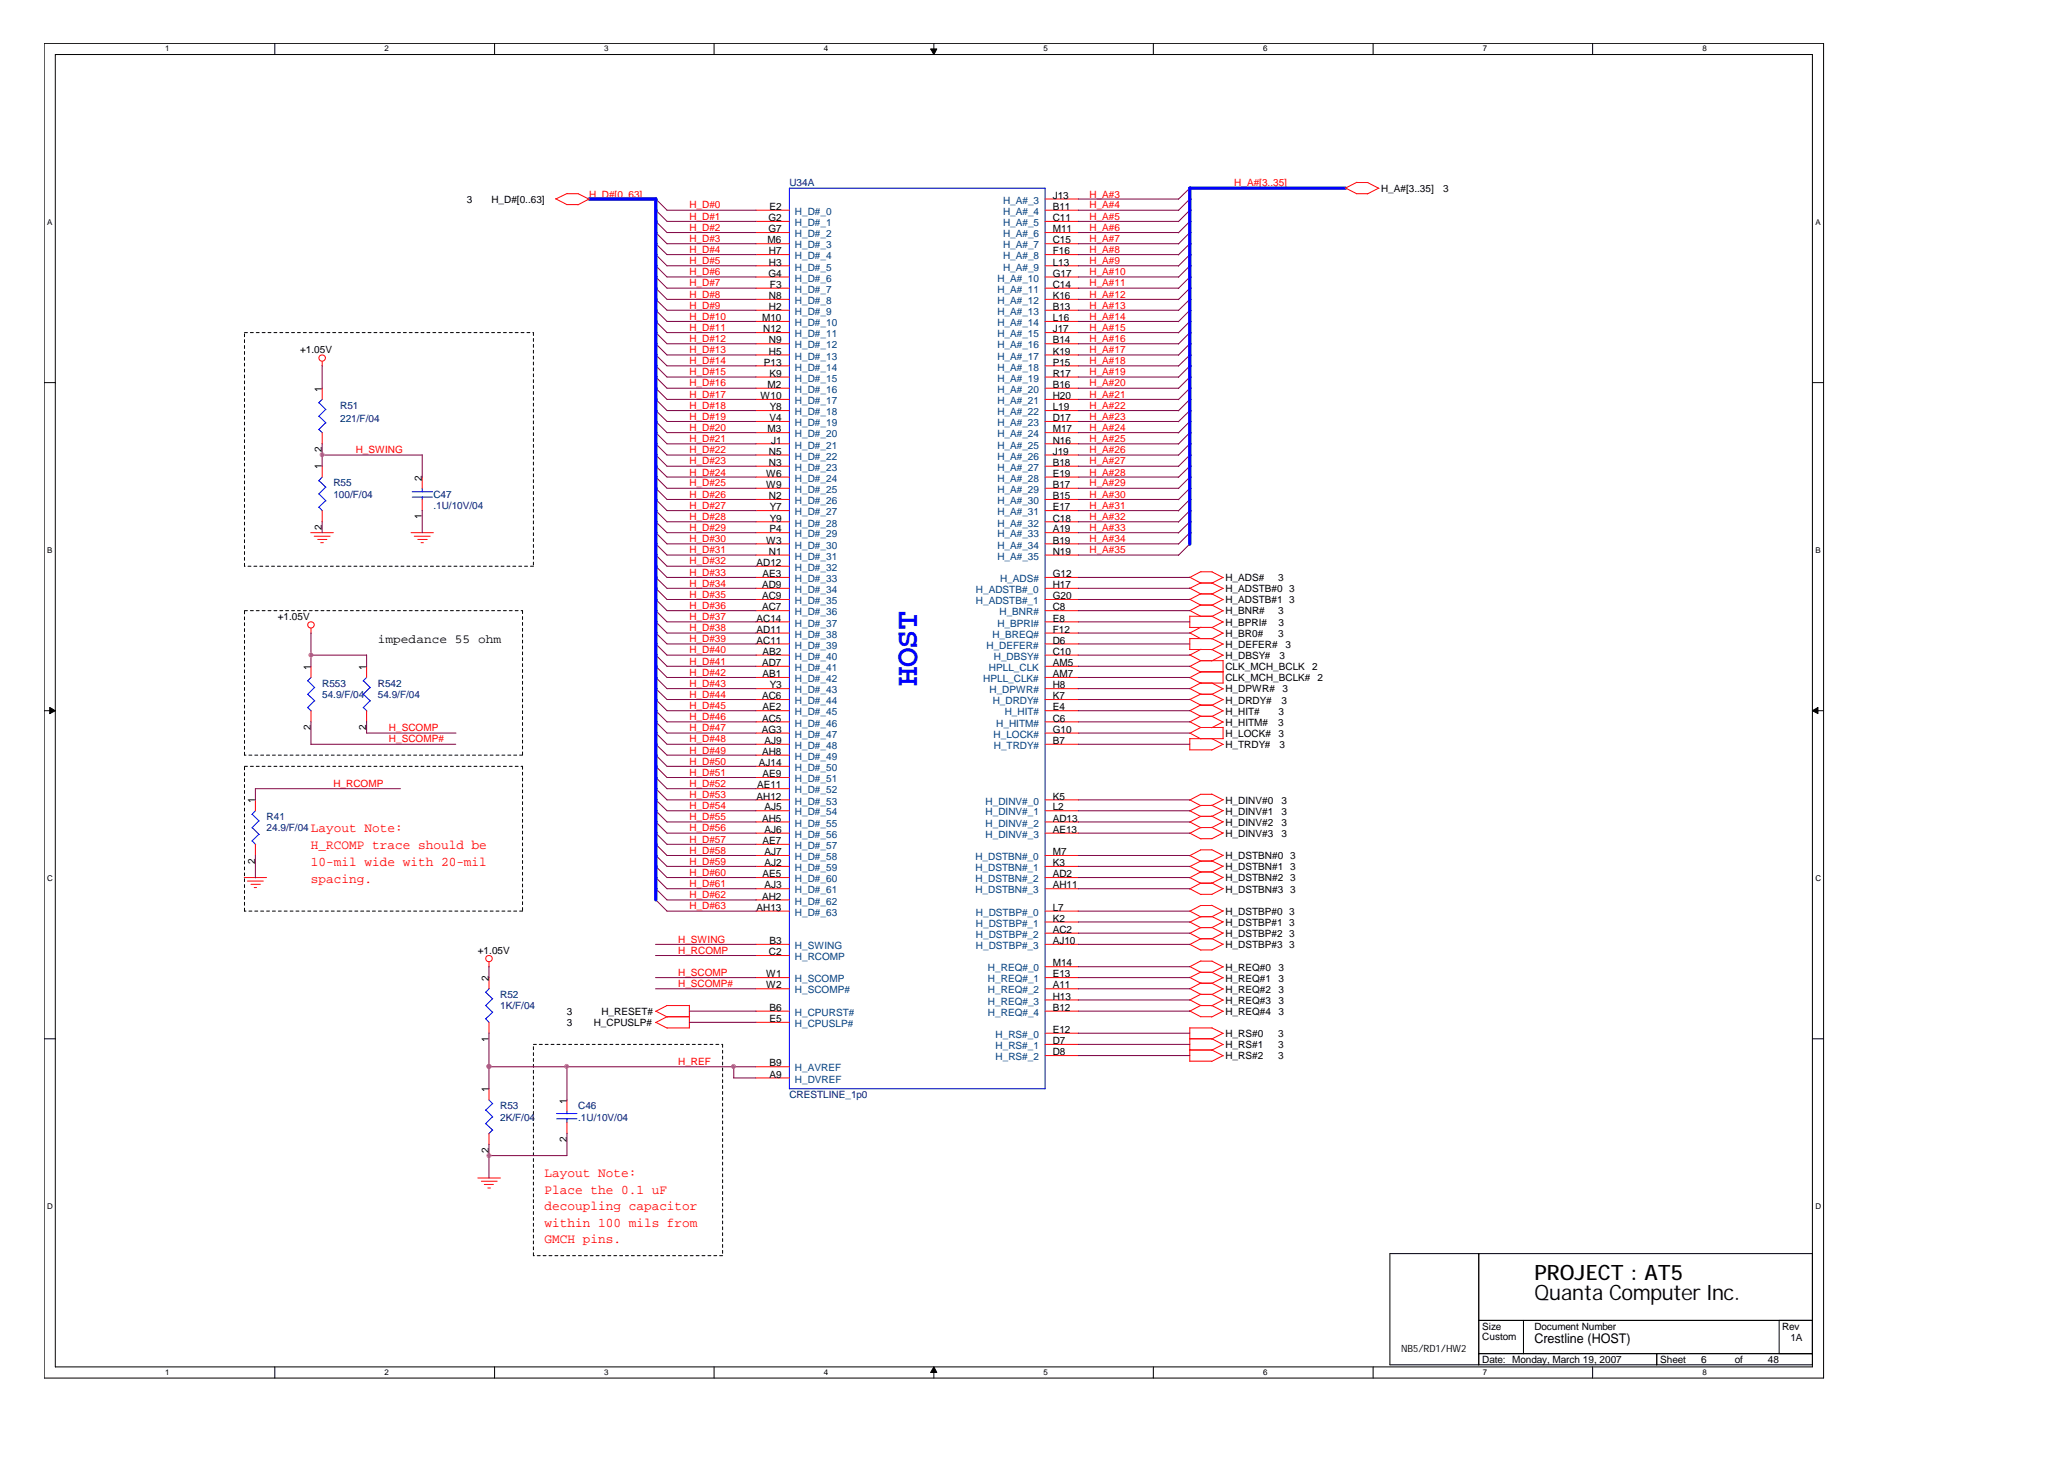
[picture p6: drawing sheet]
<svg xmlns="http://www.w3.org/2000/svg" width="297mm" height="210mm" viewBox="0 0 297 210" stroke-linecap="round" stroke-linejoin="round" font-family="sans-serif">
<g fill="none" stroke="#000" stroke-width=".14">
<path d="M6.3 6.2h256.1v192.1h-256.1zM8 7.8h252.8v188.9h-252.8zM39.5 6.2v1.6M71.2 6.2v1.6M102.7 6.2v1.6M134.4 6.2v1.6M165.9 6.2v1.6M197.6 6.2v1.6M229.2 6.2v1.6M6.3 55h1.7M260.8 55h1.6M6.3 102.2h1.7"/>
<path d="M260.8 102.2h1.6M6.3 149.5h1.7M260.8 149.5h1.6M39.5 196.7v1.6M71.2 196.7v1.6M102.7 196.7v1.6M134.4 196.7v1.6M165.9 196.7v1.6M197.6 196.7v1.6M212.8 190h48M212.8 180.4v16M212.8 194.7h48"/>
<path d="M219.2 190v4.7M229.2 196.7v1.6M238.4 194.7v1.7M256 190v4.7M260.8 180.4h-60.8v16h60.8"/>
</g>
<g fill="#000" stroke="#000" stroke-width=".14">
<path d="M133.9 7h.9l-.4 .8z" fill-rule="evenodd"/>
<path d="M7.2 101.8l.8 .4-.8 .5z" fill-rule="evenodd"/>
<path d="M260.8 102.2l.8-.4v.9z" fill-rule="evenodd"/>
<path d="M134.4 196.7l.4 .8h-.9z" fill-rule="evenodd"/>
</g>
<g fill="none" stroke="#000" stroke-width=".14" stroke-dasharray=".4">
<path d="M35.2 47.9h41.6M76.8 47.9v33.6M35.2 87.9h40M35.2 81.5v-33.6M75.2 87.9v20.7M76.8 81.5h-41.6M35.2 108.6v-20.7M35.2 110.3h40M75.2 108.6h-40M75.2 110.3v20.8M35.2 131.1v-20.8M75.2 131.1h-40"/>
<path d="M76.8 150.3h27.2M104 150.3v30.4M76.8 180.7v-30.4M104 180.7h-27.2"/>
</g>
<g fill="none" stroke="#f00" stroke-width=".14">
<path d="M79.9 28.6l1.7 .8M81.5 29.4h1.7M81.6 27.9h1.6M81.6 27.8l-1.6 .8M83.2 27.9l1.6 .8M84.8 28.6l-1.7 .9M108.8 39.8h4.8M108.8 30.2h4.8M108.8 31.8h4.8M108.8 33.5h4.8M108.8 35.1h4.8M108.8 36.6h4.8"/>
<path d="M108.8 38.2h4.8M150.4 39.8h4.8M150.4 28.6h4.8M150.4 30.2h4.8M150.4 31.8h4.8M150.4 33.5h4.8M150.4 35.1h4.8M150.4 36.6h4.8M150.4 38.2h4.8M193.5 27l1.7 .9M195.2 27.9h1.6M195.2 26.3h1.6"/>
<path d="M195.2 26.2l-1.6 .9M196.8 26.3l1.6 .8M198.4 27.1l-1.7 .8M46.4 52v.7M46.4 55.9v1.6M108.8 41.5h4.8M108.8 43.1h4.8M108.8 44.6h4.8M108.8 46.2h4.8M108.8 47.9h4.8M108.8 49.5h4.8M108.8 51.1h4.8"/>
<path d="M108.8 52.6h4.8M108.8 54.2h4.8M108.8 55.9h4.8M108.8 57.5h4.8M108.8 59.1h4.8M150.4 41.5h4.8M150.4 43.1h4.8M150.4 44.6h4.8M150.4 46.2h4.8M150.4 47.9h4.8M150.4 49.5h4.8M150.4 51.1h4.8"/>
<path d="M150.4 52.6h4.8M150.4 54.2h4.8M150.4 55.9h4.8M150.4 57.5h4.8M150.4 59.1h4.8M44.7 76.6h3.3M45.2 77.1h2.3M45.7 77.6h1.3M46.1 78.1h.4M46.4 62.2v1.7M46.4 67.1v1.5M46.4 73.5v1.6"/>
<path d="M59.1 76.6h3.3M59.6 77.1h2.3M60.1 77.6h1.4M60.6 78.1h.3M60.7 68.6v1.6M60.7 71.9v1.6M108.8 76.6h4.8M108.8 60.6h4.8M108.8 62.2h4.8M108.8 63.9h4.8M108.8 65.5h4.8M108.8 67.1h4.8"/>
<path d="M108.8 68.6h4.8M108.8 70.2h4.8M108.8 71.9h4.8M108.8 73.5h4.8M108.8 78.2h4.8M108.8 75.1h4.8M108.8 79.9h4.8M150.4 76.6h4.8M150.4 60.6h4.8M150.4 62.2h4.8M150.4 63.9h4.8M150.4 65.5h4.8"/>
<path d="M150.4 67.1h4.8M150.4 68.6h4.8M150.4 70.2h4.8M150.4 71.9h4.8M150.4 73.5h4.8M150.4 78.2h4.8M150.4 75.1h4.8M150.4 79.9h4.8M44.7 90.4v.7M44.7 95.9v1.6M52.7 95.9v1.6M108.8 83.1h4.8"/>
<path d="M108.8 84.6h4.8M108.8 86.2h4.8M108.8 87.9h4.8M108.8 89.5h4.8M108.8 91.1h4.8M108.8 97.5h4.8M108.8 95.9h4.8M108.8 94.2h4.8M108.8 81.5h4.8M108.8 92.6h4.8M108.8 99.1h4.8M150.4 83.1h4.8"/>
<path d="M150.4 84.6h4.8M150.4 86.2h4.8M150.4 87.9h4.8M150.4 89.5h4.8M150.4 91.1h4.8M150.4 97.5h4.8M150.4 95.9h4.8M150.4 94.2h4.8M150.4 92.6h4.8M150.4 99.1h4.8M171.2 83l1.6 .9M171.2 93.4h3.2"/>
<path d="M171.2 94.2l1.6 .9-1.6 .8M171.2 87.8l1.6 .9M171.2 90.3h3.2M171.2 91l1.6 .9M171.2 84.6l1.6 .8M171.2 86.2l1.6 .9M171.2 99l1.6 .9M171.2 91.9h3.2M171.2 88.6v1.7M171.2 91.8v1.6M171.2 88.7h3.2M171.2 95.9l1.6 .8"/>
<path d="M171.2 97.5l1.6 .8M172.7 83.9h1.7M172.7 99.9h1.7M172.7 95.1h3.3M172.7 87.1h1.7M172.7 85.4h1.7M172.7 96.7h3.3M172.8 82.3h1.6M172.8 98.3h3.2M172.8 96.7l-1.6 .8M172.8 82.2l-1.6 .9M172.8 99.8l-1.6 .8"/>
<path d="M172.8 93.4l-1.6 .8M172.8 87l-1.6 .9M172.8 90.2l-1.6 .9M172.8 83.8l-1.6 .8M172.8 85.4l-1.6 .8M172.8 98.2l-1.6 .9M174.4 82.3l1.6 .8M174.4 99.9l1.6 .8M174.4 93.4l1.6 .9M174.4 91.9l1.6 .8M174.4 87.1l1.6 .8M174.4 88.7l1.6 .8"/>
<path d="M174.4 90.3l1.6 .8M174.4 83.9l1.6 .8M174.4 85.4l1.6 .9M174.4 98.3l1.6 .8M176 83.1l-1.7 .8M176 94.2l-1.7 .9M176 92.6l-1.7 .9M176 87.9l-1.7 .8M176 89.5l-1.7 .8M176 91.1l-1.7 .8M176 84.6l-1.7 .9M176 86.2l-1.7 .9"/>
<path d="M176 95v3.3M176 99.1l-1.7 .8M36.7 115.1v1.5M44.7 102.2v1.7M52.7 102.2v1.7M108.8 110.3h4.8M108.8 100.6h4.8M108.8 102.2h4.8M108.8 103.9h4.8M108.8 105.5h4.8M108.8 107.1h4.8M108.8 108.6h4.8"/>
<path d="M108.8 111.9h4.8M108.8 113.5h4.8M108.8 115.1h4.8M108.8 116.6h4.8M108.8 118.3h4.8M108.8 119.9h4.8M150.4 100.6h4.8M150.4 102.2h4.8M150.4 103.9h4.8M150.4 105.5h4.8M150.4 107.1h4.8M150.4 115.1h4.8"/>
<path d="M150.4 116.6h4.8M150.4 118.3h4.8M150.4 119.9h4.8M171.2 100.6l1.6 .8M171.2 103.8l1.6 .9-1.6 .8M171.2 102.2l1.6 .9M171.2 107.9h3.2M171.2 106.2v1.7M171.2 105.5l1.6 .8M171.2 106.3h4.8M171.2 118.3l1.6 .8M171.2 116.6l1.6 .9"/>
<path d="M171.2 119.9l1.6 .8M171.2 115.1l1.6 .8M172.7 101.4h1.7M172.7 103.1h1.7M172.7 104.7h3.3M172.7 119.1h1.7M172.7 117.4h1.7M172.7 115.9h1.7M172.7 114.3h1.7M172.8 117.4l-1.6 .9M172.8 115.9l-1.6 .8M172.8 119.1l-1.6 .8"/>
<path d="M172.8 114.3l-1.6 .8M172.8 103l-1.6 .9M172.8 101.4l-1.6 .8M174.3 117.4l1.7 .9M174.3 115.8l1.7 .8M174.3 119l1.7 .9M174.3 114.2l1.7 .9M174.4 103.1l1.6 .8M174.4 101.4l1.6 .9M174.4 106.3l1.6 .8M176 100.6l-1.7 .9M176 104.6v1.7"/>
<path d="M176 103.9l-1.7 .8M176 102.2l-1.7 .9M176 107.1l-1.7 .8M176 118.2l-1.6 .9M176 116.6l-1.6 .8M176 119.8l-1.6 .9M176 115l-1.6 .9M35.1 126.3h3.3M35.6 126.8h2.3M36.1 127.2h1.4M36.6 127.7h.3M36.7 121.5v1.6"/>
<path d="M70.4 138.4v.7M108.8 126.3h4.8M108.8 121.5h4.8M108.8 123.1h4.8M108.8 124.6h4.8M108.8 127.9h4.8M108.8 129.5h4.8M108.8 131.1h4.8M108.8 135.9h4.8M108.8 137.5h4.8M150.4 126.3h4.8M150.4 123.1h4.8"/>
<path d="M150.4 124.6h4.8M150.4 127.9h4.8M150.4 131.1h4.8M150.4 132.6h4.8M150.4 134.3h4.8M150.4 135.9h4.8M150.4 139.1h4.8M171.2 139l1.6 .9M171.2 127.9l1.6 .8M171.2 126.3l1.6 .8M171.2 124.6l1.6 .9M171.2 123.1l1.6 .8"/>
<path d="M171.2 135.9l1.6 .8M171.2 134.3l1.6 .8M171.2 132.6l1.6 .9M171.2 131.1l1.6 .8M172.7 127.1h1.7M172.7 125.4h1.7M172.7 123.9h1.7M172.7 122.3h1.7M172.7 135.1h1.7M172.7 133.4h1.7M172.7 131.9h1.7M172.7 130.3h1.7"/>
<path d="M172.7 139.9h1.7M172.8 120.7h1.6M172.8 128.7h1.6M172.8 127.1l-1.6 .8M172.8 125.4l-1.6 .9M172.8 123.9l-1.6 .8M172.8 122.3l-1.6 .8M172.8 136.7h1.6M172.8 135.1l-1.6 .8M172.8 133.4l-1.6 .9M172.8 131.9l-1.6 .8M172.8 130.3l-1.6 .8"/>
<path d="M172.8 138.3h1.6M172.8 138.2l-1.6 .9M172.8 139.8l-1.6 .8M174.3 127l1.7 .9M174.3 125.4l1.7 .9M174.3 123.8l1.7 .8M174.3 122.2l1.7 .9M174.3 135l1.7 .9M174.3 133.4l1.7 .9M174.3 131.8l1.7 .8M174.3 130.2l1.7 .9M174.4 138.3l1.6 .8"/>
<path d="M174.4 139.9l1.6 .8M176 139.1l-1.7 .8M176 127.8l-1.6 .9M176 126.2l-1.6 .9M176 124.6l-1.6 .8M176 123l-1.6 .9M176 135.8l-1.6 .9M176 134.2l-1.6 .9M176 132.6l-1.6 .8M176 131l-1.6 .9M70.4 140.6v1.7M70.4 147.1v1.5"/>
<path d="M70.4 156.6v1.7M81.6 158.3v1.6M94.4 145.5l1.6 .8M94.4 147.1l1.6 .8M95.9 144.7h3.3M95.9 146.3h3.3M96 144.7l-1.7 .8M96 146.3l-1.7 .8M96 147.9h3.2M99.2 144.6v3.3M108.8 145.5h4.8M108.8 142.3h4.8"/>
<path d="M108.8 140.6h4.8M108.8 153.5h4.8M108.8 155.1h4.8M108.8 147.1h4.8M150.4 145.5h4.8M150.4 142.3h4.8M150.4 143.9h4.8M150.4 140.6h4.8M150.4 148.6h4.8M150.4 150.3h4.8M150.4 151.9h4.8M171.2 145.4l1.6 .9"/>
<path d="M171.2 143.8l1.6 .9M171.2 142.2l1.6 .9M171.2 140.6l1.6 .8M171.2 149.5h3.2M171.2 151.1h3.2M171.2 152.7h3.2M171.2 147.8v4.9M171.2 147.9h3.2M172.7 144.7h1.7M172.7 146.3h1.7M172.7 143.1h1.7M172.7 141.4h1.7"/>
<path d="M172.8 144.6l-1.6 .9M172.8 143l-1.6 .9M172.8 141.4l-1.6 .9M174.4 144.7l1.6 .8M174.4 143.1l1.6 .8M174.4 141.4l1.6 .9M174.4 147.9l1.6 .8M174.4 149.5l1.6 .8M174.4 151.1l1.6 .8M176 145.5l-1.7 .8M176 143.9l-1.7 .8M176 142.3l-1.7 .8"/>
<path d="M176 140.6l-1.7 .9M176 148.6l-1.7 .9M176 150.3l-1.7 .8M176 151.9l-1.7 .8M68.7 169.5h3.3M69.3 169.9h2.2M69.7 170.4h1.3M70.2 170.9h.4M70.4 163.1v1.5M81.6 161.5v1.6"/>
<circle cx="46.4" cy="51.5" r=".46"/>
<circle cx="44.7" cy="89.9" r=".46"/>
<circle cx="70.4" cy="137.9" r=".46"/>
</g>
<g fill="none" stroke="#00f" stroke-width=".14">
<path d="M113.6 27.1h36.8v129.5h-36.8zM45.9 57.9l1 1M45.9 59.9l1 .9M46.4 57.5l-.6 .5M46.9 58.9l-1.1 1M45.9 69.1l1 1M45.9 71l1 1.1M45.9 73l.5 .5M45.9 61.8l.5 .5M46.4 68.6l-.6 .6M46.9 70.1l-1.1 1M46.9 72l-1.1 1"/>
<path d="M46.9 60.8l-1.1 1M59.3 70.8h2.9M59.3 71.5h2.9M60.7 70.2v.6M60.7 71.5v.4M44.3 97.9l1 1M44.3 99.9l1 1M44.7 97.5l-.5 .5M45.3 98.9l-1.1 1M52.3 97.9l1 1M52.3 99.9l1 1M52.7 97.5l-.5 .5"/>
<path d="M53.3 98.9l-1.1 1M36.3 117.2l1 .9M36.3 119.1l1 1M36.7 116.6l-.5 .6M37.3 118.1l-1.1 1M44.3 101.8l.5 .5M45.3 100.8l-1.1 1M52.3 101.8l.5 .5M53.3 100.8l-1.1 1M36.3 121l.5 .5M37.3 120l-1.1 1M69.8 146.5l.6 .6"/>
<path d="M69.8 144.6l1.1 1M69.8 142.7l1.1 1M69.9 159.7l1 1M70.4 158.3l.5 .5M70.4 142.2l-.5 .6M70.9 158.8l-1.1 .9M70.9 145.6l-1 1M70.9 143.7l-1 1M81.6 159.9v.3M69.9 161.6l1 1M70.9 160.7l-1.1 1M70.9 162.6l-.6 .5"/>
<path d="M80.1 161h2.9M80.1 160.2h2.9M81.6 160.9v.6"/>
</g>
<g fill="none" stroke="#800040" stroke-width=".14">
<path d="M94.3 35l1.7 1.6h12.8M94.3 33.4l1.7 1.7h12.8M94.3 36.6l1.7 1.6h12.8M94.3 30.2l1.7 1.6h12.8M94.3 38.2l1.7 1.6h12.8M94.3 39.8l1.7 1.7h12.8M94.3 28.6l1.7 1.6h12.8M94.3 31.8l1.7 1.7h12.8M155.2 35.1h14.4M155.2 30.2h14.4M155.2 38.2h14.4M155.2 39.8h14.4"/>
<path d="M155.2 36.6h14.4M155.2 33.5h14.4M155.2 31.8h14.4M155.2 28.6h14.4M171.2 31.8l-1.7 1.7M171.2 27.1l-1.7 1.6M171.2 38.2l-1.7 1.7M171.2 33.5l-1.7 1.6M171.2 28.6l-1.7 1.7M171.2 39.8l-1.7 1.7M171.2 35.1l-1.7 1.6M171.2 30.2l-1.7 1.7"/>
<path d="M171.2 36.6l-1.7 1.7M46.4 52.6v3.3M94.3 51l1.7 1.6h12.8M94.3 44.6l1.7 1.6h12.8M94.3 47.8l1.7 1.7h12.8M94.3 46.2l1.7 1.7h12.8M94.3 55.8l1.7 1.7h12.8M94.3 43l1.7 1.6h12.8M94.3 41.4l1.7 1.7h12.8M94.3 57.4l1.7 1.7h12.8M94.3 59l1.7 1.6h12.8M94.3 52.6l1.7 1.6h12.8"/>
<path d="M94.3 54.2l1.7 1.7h12.8M94.3 49.4l1.7 1.7h12.8M155.2 51.1h14.4M155.2 43.1h14.4M155.2 46.2h14.4M155.2 49.5h14.4M155.2 41.5h14.4M155.2 47.9h14.4M155.2 52.6h14.4M155.2 54.2h14.4M155.2 44.6h14.4M155.2 55.9h14.4"/>
<path d="M155.2 57.5h14.4M155.2 59.1h14.4M171.2 47.9l-1.7 1.6M171.2 59.1l-1.7 1.6M171.2 43.1l-1.7 1.6M171.2 54.2l-1.7 1.7M171.2 49.5l-1.7 1.6M171.2 44.6l-1.7 1.7M171.2 55.9l-1.7 1.6M171.2 51.1l-1.7 1.6M171.2 46.2l-1.7 1.7M171.2 57.5l-1.7 1.6"/>
<path d="M171.2 41.5l-1.7 1.6M171.2 52.6l-1.7 1.7M46.3 65.5h14.4M46.4 63.8v3.3M46.4 75v1.6M60.7 65.4v3.2M60.7 73.4v3.2M94.3 71.8l1.7 1.7h12.8M94.3 70.2l1.7 1.7h12.8M94.3 63.8l1.7 1.7h12.8M94.3 73.4l1.7 1.7h12.8M94.3 78.2l1.7 1.7h12.8"/>
<path d="M94.3 68.6l1.7 1.6h12.8M94.3 65.4l1.7 1.7h12.8M94.3 79.8l1.7 1.7h12.8M94.3 76.6l1.7 1.6h12.8M94.3 75l1.7 1.6h12.8M94.3 67l1.7 1.6h12.8M94.3 62.2l1.7 1.7h12.8M94.3 60.6l1.7 1.6h12.8M155.2 65.5h14.4M155.2 71.9h14.4M155.2 70.2h14.4M155.2 60.6h14.4"/>
<path d="M155.2 67.1h14.4M155.2 76.6h14.4M155.2 62.2h14.4M155.2 63.9h14.4M155.2 75.1h14.4M155.2 78.2h14.4M155.2 73.5h14.4M155.2 68.6h14.4M155.2 79.9h14.4M171.2 70.2l-1.7 1.7M171.2 65.5l-1.7 1.6M171.2 60.6l-1.7 1.7"/>
<path d="M171.2 71.9l-1.7 1.6M171.2 67.1l-1.7 1.6M171.2 62.2l-1.7 1.7M171.2 68.6l-1.7 1.7M171.2 63.9l-1.7 1.6M171.2 73.5l-1.7 1.6M171.2 75.1l-1.7 1.6M171.2 78.2l-1.7 1.7M171.2 76.6l-1.7 1.7M44.7 94.2h8M44.7 91v4.9M52.7 94.2v1.7"/>
<path d="M94.3 83l1.7 1.6h12.8M94.3 97.4l1.7 1.7h12.8M94.3 94.2l1.7 1.7h12.8M94.3 95.8l1.7 1.7h12.8M94.3 81.4l1.7 1.7h12.8M94.3 87.8l1.7 1.7h12.8M94.3 99l1.7 1.6h12.8M94.3 91l1.7 1.6h12.8M94.3 86.2l1.7 1.7h12.8M94.3 89.4l1.7 1.7h12.8M94.3 92.6l1.7 1.6h12.8M94.3 84.6l1.7 1.6h12.8"/>
<path d="M155.2 86.2h16M155.2 89.5h16M155.2 99.1h16M155.2 91.1h16M155.2 83.1h16M155.2 92.6h16M155.2 97.5h16M155.2 84.6h16M155.2 94.2h16M155.2 87.9h16M155.2 95.9h16M44.7 107.1h20.9"/>
<path d="M44.7 103.8v3.3M52.7 103.8v1.7h12.9M57.6 113.5h-20.9v1.6M94.3 115l1.7 1.6h12.8M94.3 105.4l1.7 1.7h12.8M94.3 103.8l1.7 1.7h12.8M94.3 116.6l1.7 1.7h12.8M94.3 107l1.7 1.6h12.8M94.3 108.6l1.7 1.7h12.8M94.3 102.2l1.7 1.7h12.8M94.3 118.2l1.7 1.7h12.8M94.3 100.6l1.7 1.6h12.8"/>
<path d="M94.3 111.8l1.7 1.7h12.8M94.3 110.2l1.7 1.7h12.8M94.3 113.4l1.7 1.7h12.8M94.3 119.8l1.7 1.7h12.8M155.2 100.6h16M155.2 105.5h16M155.2 103.9h16M155.2 102.2h16M155.2 119.9h16M155.2 115.1h16M155.2 107.1h16M155.2 118.3h16"/>
<path d="M155.2 116.6h16M36.7 123.1v3.2M70.4 139v1.6M94.3 123l1.7 1.6h12.8M94.3 121.4l1.7 1.7h12.8M94.3 129.4l1.7 1.7h12.8M94.3 127.8l1.7 1.7h12.8M94.3 126.2l1.7 1.7h12.8M94.3 124.6l1.7 1.7h12.8M94.3 137.5h14.5M94.3 135.9h14.5M155.2 123.1h16"/>
<path d="M155.2 127.9h16M155.2 124.6h16M155.2 131.1h16M155.2 126.3h16M155.2 135.9h16M155.2 134.3h16M155.2 132.6h16M155.2 139.1h16M70.3 153.5h38.5M70.4 148.6v8M81.6 153.4v4.9M94.3 142.3h14.5"/>
<path d="M94.3 140.6h14.5M99.2 145.5h9.6M99.2 147.1h9.6M105.5 155.1h3.3M105.6 153.4v1.7M155.2 145.5h16M155.2 142.3h16M155.2 140.6h16M155.2 143.9h16M155.2 150.3h16M155.2 151.9h16M155.2 148.6h16"/>
<path d="M70.4 164.6v4.9M81.6 163v3.3h-11.3"/>
</g>
<path d="M84.7 28.6h9.7M94.4 28.6v100.9M193.6 27.1h-22.4v51.2" fill="none" stroke="#00f" stroke-width=".47"/>
<g fill="#f0f" stroke="#f0f" stroke-width=".14">
<circle cx="70.4" cy="153.4" r=".3"/>
<circle cx="70.4" cy="166.3" r=".3"/>
<circle cx="105.5" cy="153.4" r=".3"/>
<circle cx="81.5" cy="153.4" r=".3"/>
<circle cx="44.7" cy="94.2" r=".3"/>
<circle cx="46.4" cy="65.4" r=".3"/>
</g>
<text font-size="4.7" fill="#00f" x="132" y="98.7" transform="rotate(-90 132 98.7)">HOST</text>
<g font-size="3">
<text x="220.8" y="184.2">PROJECT : AT5</text>
<text x="220.8" y="187">Quanta Computer Inc.</text>
</g>
<g font-size="1.9" fill="#f00">
<text x="44.7" y="119.7">Layout Note:</text>
<text x="44.7" y="122.1">H_RCOMP trace should be</text>
<text x="44.7" y="124.6">10-mil wide with 20-mil</text>
<text x="44.7" y="127">spacing.</text>
<text x="78.4" y="169.3">Layout Note:</text>
<text x="78.4" y="171.7">Place the 0.1 uF</text>
<text x="78.4" y="174.1">decoupling capacitor</text>
<text x="78.4" y="176.5">within 100 mils from</text>
<text x="78.4" y="178.8">GMCH pins.</text>
</g>
<text font-size="1.9" x="220.8" y="193.2">Crestline (HOST)</text>
<text font-size="1.8" x="54.4" y="92.5">impedance 55 ohm</text>
<g font-size="1.4">
<text x="67.2" y="29.2">3</text>
<text x="70.7" y="29.2">H_D#[0..63]</text>
<text x="151.5" y="28.6">J13</text>
<text x="198.7" y="27.6">H_A#[3..35]</text>
<text x="207.6" y="27.6">3</text>
<text x="110.4" y="35">M6</text>
<text x="110.6" y="31.8">G2</text>
<text x="110.6" y="33.4">G7</text>
<text x="110.7" y="30.2">E2</text>
<text x="151.5" y="30.2">B11</text>
<text x="151.5" y="31.8">C11</text>
<text x="151.5" y="33.4">M11</text>
<text x="151.5" y="35">C15</text>
<text x="110.6" y="39.8">G4</text>
<text x="110.6" y="36.6">H7</text>
<text x="110.6" y="38.2">H3</text>
<text x="110.8" y="41.4">F3</text>
<text x="151.5" y="39.8">G17</text>
<text x="151.5" y="41.4">C14</text>
<text x="151.5" y="36.6">F16</text>
<text x="151.5" y="38.2">L13</text>
<text x="109.6" y="46.2">M10</text>
<text x="109.8" y="47.8">N12</text>
<text x="110.6" y="43">N8</text>
<text x="110.6" y="44.6">H2</text>
<text x="151.5" y="43">K16</text>
<text x="151.5" y="44.6">B13</text>
<text x="151.5" y="46.2">L16</text>
<text x="151.5" y="47.8">J17</text>
<text x="43.2" y="50.8">+1.05V</text>
<text x="109.9" y="52.6">P13</text>
<text x="110.6" y="49.4">N9</text>
<text x="110.6" y="51">H5</text>
<text x="151.5" y="49.4">B14</text>
<text x="151.5" y="51">K19</text>
<text x="151.5" y="52.6">P15</text>
<text x="46.3" y="56.4" transform="rotate(-90 46.3 56.4)">1</text>
<text x="109.4" y="57.4">W10</text>
<text x="110.4" y="55.8">M2</text>
<text x="110.7" y="54.2">K9</text>
<text x="110.8" y="59">Y8</text>
<text x="151.5" y="54.2">R17</text>
<text x="151.5" y="55.8">B16</text>
<text x="151.5" y="57.4">H20</text>
<text x="151.5" y="59">L19</text>
<text x="46.3" y="65" transform="rotate(-90 46.3 65)">2</text>
<text x="110.4" y="62.2">M3</text>
<text x="110.6" y="65.4">N5</text>
<text x="110.7" y="60.6">V4</text>
<text x="111" y="63.8">J1</text>
<text x="151.5" y="60.6">D17</text>
<text x="151.5" y="62.2">M17</text>
<text x="151.5" y="63.8">N16</text>
<text x="151.5" y="65.4">J19</text>
<text x="46.3" y="67.5" transform="rotate(-90 46.3 67.5)">1</text>
<text x="60.7" y="69.1" transform="rotate(-90 60.7 69.1)">2</text>
<text x="110.2" y="68.6">W6</text>
<text x="110.2" y="70.2">W9</text>
<text x="110.6" y="67">N3</text>
<text x="110.6" y="71.8">N2</text>
<text x="151.5" y="67">B18</text>
<text x="151.5" y="68.6">E19</text>
<text x="151.5" y="70.2">B17</text>
<text x="151.5" y="71.8">B15</text>
<text x="46.3" y="76.3" transform="rotate(-90 46.3 76.3)">2</text>
<text x="60.7" y="74.6" transform="rotate(-90 60.7 74.6)">1</text>
<text x="110.7" y="76.6">P4</text>
<text x="110.8" y="73.4">Y7</text>
<text x="110.8" y="75">Y9</text>
<text x="151.5" y="73.4">E17</text>
<text x="151.5" y="75">C18</text>
<text x="151.5" y="76.6">A19</text>
<text x="108.8" y="81.4">AD12</text>
<text x="109.7" y="83">AE3</text>
<text x="110.2" y="78.2">W3</text>
<text x="110.6" y="79.8">N1</text>
<text x="151.5" y="83">G12</text>
<text x="151.5" y="78.2">B19</text>
<text x="151.5" y="79.8">N19</text>
<text x="176.3" y="83.6">H_ADS#</text>
<text x="183.9" y="83.6">3</text>
<text x="40" y="89.2">+1.05V</text>
<text x="108.8" y="89.4">AC14</text>
<text x="109.6" y="84.6">AD9</text>
<text x="109.6" y="86.2">AC9</text>
<text x="109.6" y="87.8">AC7</text>
<text x="151.5" y="84.6">H17</text>
<text x="151.5" y="86.2">G20</text>
<text x="151.5" y="87.8">C8</text>
<text x="151.5" y="89.4">E8</text>
<text x="176.3" y="88.4">H_BNR#</text>
<text x="176.3" y="85.2">H_ADSTB#0 3</text>
<text x="176.3" y="86.8">H_ADSTB#1 3</text>
<text x="183.9" y="88.4">3</text>
<text x="108.8" y="91">AD11</text>
<text x="108.8" y="92.6">AC11</text>
<text x="109.6" y="95.8">AD7</text>
<text x="109.7" y="94.2">AB2</text>
<text x="151.5" y="91">F12</text>
<text x="151.5" y="95.8">AM5</text>
<text x="151.5" y="94.2">C10</text>
<text x="151.5" y="92.6">D6</text>
<text x="176.3" y="94.8">H_DBSY#</text>
<text x="176.3" y="93.2">H_DEFER#</text>
<text x="176.3" y="90">H_BPRI#</text>
<text x="176.3" y="91.6">H_BR0#</text>
<text x="183.9" y="91.6">3</text>
<text x="183.9" y="90">3</text>
<text x="184.1" y="94.8">3</text>
<text x="185" y="93.2">3</text>
<text x="44.7" y="96.4" transform="rotate(-90 44.7 96.4)">1</text>
<text x="52.7" y="96.4" transform="rotate(-90 52.7 96.4)">1</text>
<text x="109.6" y="100.6">AC6</text>
<text x="109.7" y="97.4">AB1</text>
<text x="110.8" y="99">Y3</text>
<text x="151.5" y="97.4">AM7</text>
<text x="151.5" y="99">H8</text>
<text x="151.5" y="100.6">K7</text>
<text x="176.3" y="101.2">H_DRDY#</text>
<text x="176.3" y="96.4">CLK_MCH_BCLK</text>
<text x="176.3" y="98">CLK_MCH_BCLK#</text>
<text x="176.3" y="99.6">H_DPWR#</text>
<text x="184.4" y="101.2">3</text>
<text x="184.5" y="99.6">3</text>
<text x="188.8" y="96.4">2</text>
<text x="189.6" y="98">2</text>
<text x="44.7" y="105" transform="rotate(-90 44.7 105)">2</text>
<text x="52.7" y="105" transform="rotate(-90 52.7 105)">2</text>
<text x="109.6" y="105.4">AG3</text>
<text x="109.6" y="103.8">AC5</text>
<text x="109.7" y="102.2">AE2</text>
<text x="110" y="107">AJ9</text>
<text x="151.5" y="107">B7</text>
<text x="151.5" y="102.2">E4</text>
<text x="151.5" y="103.8">C6</text>
<text x="151.5" y="105.4">G10</text>
<text x="176.3" y="104.4">H_HITM#</text>
<text x="176.3" y="102.8">H_HIT#</text>
<text x="176.3" y="106">H_LOCK#</text>
<text x="176.3" y="107.6">H_TRDY#</text>
<text x="183.9" y="104.4">3</text>
<text x="183.9" y="106">3</text>
<text x="183.9" y="102.8">3</text>
<text x="184.1" y="107.6">3</text>
<text x="108.9" y="113.4">AE11</text>
<text x="109.2" y="110.2">AJ14</text>
<text x="109.6" y="108.6">AH8</text>
<text x="109.7" y="111.8">AE9</text>
<text x="36.7" y="115.5" transform="rotate(-90 36.7 115.5)">1</text>
<text x="108.8" y="115">AH12</text>
<text x="109.6" y="118.2">AH5</text>
<text x="110" y="116.6">AJ5</text>
<text x="110" y="119.8">AJ6</text>
<text x="151.5" y="115">K5</text>
<text x="151.5" y="116.6">L2</text>
<text x="151.5" y="118.2">AD13</text>
<text x="151.5" y="119.8">AE13</text>
<text x="176.3" y="118.8">H_DINV#2</text>
<text x="176.3" y="117.2">H_DINV#1</text>
<text x="176.3" y="115.6">H_DINV#0</text>
<text x="184.4" y="118.8">3</text>
<text x="184.4" y="117.2">3</text>
<text x="184.4" y="115.6">3</text>
<text x="36.7" y="124.3" transform="rotate(-90 36.7 124.3)">2</text>
<text x="109.7" y="121.4">AE7</text>
<text x="110" y="123">AJ7</text>
<text x="110" y="124.6">AJ2</text>
<text x="151.5" y="123">M7</text>
<text x="151.5" y="124.6">K3</text>
<text x="176.3" y="120.4">H_DINV#3</text>
<text x="176.3" y="125.2">H_DSTBN#1</text>
<text x="176.3" y="123.6">H_DSTBN#0</text>
<text x="184.4" y="120.4">3</text>
<text x="185.7" y="125.2">3</text>
<text x="185.7" y="123.6">3</text>
<text x="108.8" y="131">AH13</text>
<text x="109.6" y="129.4">AH2</text>
<text x="109.7" y="126.2">AE5</text>
<text x="110" y="127.8">AJ3</text>
<text x="151.5" y="126.2">AD2</text>
<text x="151.5" y="127.8">AH11</text>
<text x="151.5" y="131">L7</text>
<text x="176.3" y="128.4">H_DSTBN#3</text>
<text x="176.3" y="126.8">H_DSTBN#2</text>
<text x="176.3" y="131.6">H_DSTBP#0 3</text>
<text x="185.7" y="128.4">3</text>
<text x="185.7" y="126.8">3</text>
<text x="68.7" y="137.2">+1.05V</text>
<text x="110.6" y="137.4">C2</text>
<text x="110.7" y="135.8">B3</text>
<text x="151.5" y="132.6">K2</text>
<text x="151.5" y="134.2">AC2</text>
<text x="151.5" y="135.8">AJ10</text>
<text x="176.3" y="136.4">H_DSTBP#3 3</text>
<text x="176.3" y="134.8">H_DSTBP#2 3</text>
<text x="176.3" y="133.2">H_DSTBP#1 3</text>
<text x="70.3" y="141.2" transform="rotate(-90 70.3 141.2)">2</text>
<text x="110.2" y="140.6">W1</text>
<text x="110.2" y="142.2">W2</text>
<text x="151.5" y="142.2">A11</text>
<text x="151.5" y="143.8">H13</text>
<text x="151.5" y="139">M14</text>
<text x="151.5" y="140.6">E13</text>
<text x="176.3" y="139.6">H_REQ#0</text>
<text x="176.3" y="142.8">H_REQ#2</text>
<text x="176.3" y="141.2">H_REQ#1</text>
<text x="183.9" y="139.6">3</text>
<text x="183.9" y="142.8">3</text>
<text x="183.9" y="141.2">3</text>
<text x="70.3" y="149.9" transform="rotate(-90 70.3 149.9)">1</text>
<text x="81.6" y="146">3</text>
<text x="81.6" y="147.6">3</text>
<text x="85.4" y="147.6">H_CPUSLP#</text>
<text x="86.5" y="146">H_RESET#</text>
<text x="110.7" y="145.4">B6</text>
<text x="110.7" y="147">E5</text>
<text x="151.5" y="145.4">B12</text>
<text x="151.5" y="148.6">E12</text>
<text x="176.3" y="146">H_REQ#4</text>
<text x="176.3" y="144.4">H_REQ#3</text>
<text x="176.3" y="149.2">H_RS#0</text>
<text x="183.9" y="149.2">3</text>
<text x="183.9" y="146">3</text>
<text x="183.9" y="144.4">3</text>
<text x="110.7" y="153.4">B9</text>
<text x="110.7" y="155">A9</text>
<text x="151.5" y="150.2">D7</text>
<text x="151.5" y="151.8">D8</text>
<text x="176.3" y="150.8">H_RS#1</text>
<text x="176.3" y="152.4">H_RS#2</text>
<text x="183.9" y="150.8">3</text>
<text x="183.9" y="152.4">3</text>
<text x="70.3" y="157.2" transform="rotate(-90 70.3 157.2)">1</text>
<text x="81.5" y="158.8" transform="rotate(-90 81.5 158.8)">1</text>
<text x="70.3" y="165.9" transform="rotate(-90 70.3 165.9)">2</text>
<text x="81.5" y="164.3" transform="rotate(-90 81.5 164.3)">2</text>
<text x="213.3" y="191.3">Size</text>
<text x="220.8" y="191.3">Document Number</text>
<text x="256.4" y="191.3">Rev</text>
<text x="201.6" y="194.5">NB5/RD1/HW2</text>
<text x="213.3" y="192.8">Custom</text>
<text x="213.3" y="196.1">Date: Monday, March 19, 2007</text>
<text x="238.9" y="196.1">Sheet</text>
<text x="244.8" y="196.1">6</text>
<text x="249.6" y="196.1">of</text>
<text x="254.4" y="196.1">48</text>
<text x="257.6" y="192.9">1A</text>
</g>
<g font-size="1.4" fill="#f00">
<text x="84.8" y="28.4">H_D#[0..63]</text>
<text x="99.2" y="30">H_D#0</text>
<text x="156.8" y="28.4">H_A#3</text>
<text x="156.8" y="30">H_A#4</text>
<text x="177.6" y="26.8">H_A#[3..35]</text>
<text x="99.2" y="34.8">H_D#3</text>
<text x="99.2" y="33.2">H_D#2</text>
<text x="99.2" y="31.6">H_D#1</text>
<text x="156.8" y="33.2">H_A#6</text>
<text x="156.8" y="31.6">H_A#5</text>
<text x="156.8" y="34.8">H_A#7</text>
<text x="99.2" y="38">H_D#5</text>
<text x="99.2" y="41.2">H_D#7</text>
<text x="99.2" y="39.6">H_D#6</text>
<text x="99.2" y="36.4">H_D#4</text>
<text x="156.8" y="41.2">H_A#11</text>
<text x="156.8" y="36.4">H_A#8</text>
<text x="156.8" y="38">H_A#9</text>
<text x="156.8" y="39.6">H_A#10</text>
<text x="99.2" y="42.8">H_D#8</text>
<text x="99.2" y="46">H_D#10</text>
<text x="99.2" y="47.6">H_D#11</text>
<text x="99.2" y="44.4">H_D#9</text>
<text x="156.8" y="46">H_A#14</text>
<text x="156.8" y="44.4">H_A#13</text>
<text x="156.8" y="47.6">H_A#15</text>
<text x="156.8" y="42.8">H_A#12</text>
<text x="99.2" y="50.8">H_D#13</text>
<text x="99.2" y="49.2">H_D#12</text>
<text x="99.2" y="52.4">H_D#14</text>
<text x="99.2" y="54">H_D#15</text>
<text x="156.8" y="50.8">H_A#17</text>
<text x="156.8" y="52.4">H_A#18</text>
<text x="156.8" y="54">H_A#19</text>
<text x="156.8" y="49.2">H_A#16</text>
<text x="99.2" y="55.6">H_D#16</text>
<text x="99.2" y="57.2">H_D#17</text>
<text x="99.2" y="58.8">H_D#18</text>
<text x="156.8" y="58.8">H_A#22</text>
<text x="156.8" y="55.6">H_A#20</text>
<text x="156.8" y="57.2">H_A#21</text>
<text x="51.2" y="65.2">H_SWING</text>
<text x="99.2" y="65.2">H_D#22</text>
<text x="99.2" y="60.4">H_D#19</text>
<text x="99.2" y="62">H_D#20</text>
<text x="99.2" y="63.6">H_D#21</text>
<text x="156.8" y="60.4">H_A#23</text>
<text x="156.8" y="63.6">H_A#25</text>
<text x="156.8" y="65.2">H_A#26</text>
<text x="156.8" y="62">H_A#24</text>
<text x="99.2" y="71.6">H_D#26</text>
<text x="99.2" y="70">H_D#25</text>
<text x="99.2" y="66.8">H_D#23</text>
<text x="99.2" y="68.4">H_D#24</text>
<text x="156.8" y="68.4">H_A#28</text>
<text x="156.8" y="70">H_A#29</text>
<text x="156.8" y="71.6">H_A#30</text>
<text x="156.8" y="66.8">H_A#27</text>
<text x="99.2" y="76.4">H_D#29</text>
<text x="99.2" y="74.8">H_D#28</text>
<text x="99.2" y="78">H_D#30</text>
<text x="99.2" y="73.2">H_D#27</text>
<text x="156.8" y="73.2">H_A#31</text>
<text x="156.8" y="74.8">H_A#32</text>
<text x="156.8" y="76.4">H_A#33</text>
<text x="156.8" y="78">H_A#34</text>
<text x="99.2" y="79.6">H_D#31</text>
<text x="99.2" y="82.8">H_D#33</text>
<text x="99.2" y="81.2">H_D#32</text>
<text x="156.8" y="79.6">H_A#35</text>
<text x="99.2" y="86">H_D#35</text>
<text x="99.2" y="89.2">H_D#37</text>
<text x="99.2" y="84.4">H_D#34</text>
<text x="99.2" y="87.6">H_D#36</text>
<text x="99.2" y="90.8">H_D#38</text>
<text x="99.2" y="92.4">H_D#39</text>
<text x="99.2" y="94">H_D#40</text>
<text x="99.2" y="95.6">H_D#41</text>
<text x="99.2" y="98.8">H_D#43</text>
<text x="99.2" y="100.4">H_D#44</text>
<text x="99.2" y="97.2">H_D#42</text>
<text x="99.2" y="102">H_D#45</text>
<text x="56" y="105.2">H_SCOMP</text>
<text x="56" y="106.8">H_SCOMP#</text>
<text x="99.2" y="105.2">H_D#47</text>
<text x="99.2" y="103.6">H_D#46</text>
<text x="99.2" y="106.8">H_D#48</text>
<text x="48" y="113.2">H_RCOMP</text>
<text x="99.2" y="110">H_D#50</text>
<text x="99.2" y="111.6">H_D#51</text>
<text x="99.2" y="113.2">H_D#52</text>
<text x="99.2" y="108.4">H_D#49</text>
<text x="99.2" y="119.6">H_D#56</text>
<text x="99.2" y="114.8">H_D#53</text>
<text x="99.2" y="118">H_D#55</text>
<text x="99.2" y="116.4">H_D#54</text>
<text x="99.2" y="122.8">H_D#58</text>
<text x="99.2" y="121.2">H_D#57</text>
<text x="99.2" y="124.4">H_D#59</text>
<text x="99.2" y="126">H_D#60</text>
<text x="99.2" y="127.6">H_D#61</text>
<text x="99.2" y="130.8">H_D#63</text>
<text x="99.2" y="129.2">H_D#62</text>
<text x="97.6" y="137.2">H_RCOMP</text>
<text x="97.6" y="135.6">H_SWING</text>
<text x="97.6" y="142">H_SCOMP#</text>
<text x="97.6" y="140.4">H_SCOMP</text>
<text x="97.6" y="153.2">H_REF</text>
</g>
<g font-size="1.4" fill="#000080">
<text x="113.6" y="26.8">U34A</text>
<text x="48.9" y="58.8">R51</text>
<text x="48.9" y="60.7">221/F/04</text>
<text x="48" y="70">R55</text>
<text x="48" y="71.6">100/F/04</text>
<text x="62.4" y="71.6">C47</text>
<text x="62.4" y="73.2">.1U/10V/04</text>
<text x="46.4" y="98.8">R553</text>
<text x="46.4" y="100.4">54.9/F/04</text>
<text x="54.4" y="98.8">R542</text>
<text x="54.4" y="100.4">54.9/F/04</text>
<text x="38.4" y="118">R41</text>
<text x="38.4" y="119.6">24.9/F/04</text>
<text x="72" y="143.6">R52</text>
<text x="72" y="145.2">1K/F/04</text>
<text x="72" y="159.6">R53</text>
<text x="72" y="161.2">2K/F/04</text>
<text x="83.2" y="159.6">C46</text>
<text x="83.2" y="161.2">.1U/10V/04</text>
<text x="113.6" y="158">CRESTLINE_1p0</text>
</g>
<g font-size="1.4" fill="#004080">
<text x="144.3" y="29.3">H_A#_3</text>
<text x="114.4" y="30.9">H_D#_0</text>
<text x="114.4" y="32.5">H_D#_1</text>
<text x="114.4" y="34.1">H_D#_2</text>
<text x="114.4" y="35.7">H_D#_3</text>
<text x="144.3" y="30.9">H_A#_4</text>
<text x="144.3" y="32.5">H_A#_5</text>
<text x="144.3" y="34.1">H_A#_6</text>
<text x="144.3" y="35.7">H_A#_7</text>
<text x="114.4" y="37.3">H_D#_4</text>
<text x="114.4" y="38.9">H_D#_5</text>
<text x="114.4" y="40.5">H_D#_6</text>
<text x="143.5" y="40.5">H_A#_10</text>
<text x="144.3" y="37.3">H_A#_8</text>
<text x="144.3" y="38.9">H_A#_9</text>
<text x="114.4" y="46.9">H_D#_10</text>
<text x="114.4" y="43.7">H_D#_8</text>
<text x="114.4" y="45.3">H_D#_9</text>
<text x="114.4" y="42.1">H_D#_7</text>
<text x="143.5" y="42.1">H_A#_11</text>
<text x="143.5" y="43.7">H_A#_12</text>
<text x="143.5" y="45.3">H_A#_13</text>
<text x="143.5" y="46.9">H_A#_14</text>
<text x="114.4" y="48.5">H_D#_11</text>
<text x="114.4" y="50.1">H_D#_12</text>
<text x="114.4" y="51.7">H_D#_13</text>
<text x="114.4" y="53.3">H_D#_14</text>
<text x="143.5" y="48.5">H_A#_15</text>
<text x="143.5" y="50.1">H_A#_16</text>
<text x="143.5" y="51.7">H_A#_17</text>
<text x="143.5" y="53.3">H_A#_18</text>
<text x="114.4" y="54.9">H_D#_15</text>
<text x="114.4" y="56.5">H_D#_16</text>
<text x="114.4" y="58.1">H_D#_17</text>
<text x="114.4" y="59.7">H_D#_18</text>
<text x="143.5" y="54.9">H_A#_19</text>
<text x="143.5" y="56.5">H_A#_20</text>
<text x="143.5" y="58.1">H_A#_21</text>
<text x="143.5" y="59.7">H_A#_22</text>
<text x="114.4" y="62.9">H_D#_20</text>
<text x="114.4" y="61.3">H_D#_19</text>
<text x="114.4" y="64.5">H_D#_21</text>
<text x="143.5" y="61.3">H_A#_23</text>
<text x="143.5" y="62.9">H_A#_24</text>
<text x="143.5" y="64.5">H_A#_25</text>
<text x="114.4" y="66.1">H_D#_22</text>
<text x="114.4" y="67.7">H_D#_23</text>
<text x="114.4" y="69.3">H_D#_24</text>
<text x="114.4" y="70.9">H_D#_25</text>
<text x="143.5" y="66.1">H_A#_26</text>
<text x="143.5" y="67.7">H_A#_27</text>
<text x="143.5" y="69.3">H_A#_28</text>
<text x="143.5" y="70.9">H_A#_29</text>
<text x="114.4" y="72.5">H_D#_26</text>
<text x="114.4" y="74.1">H_D#_27</text>
<text x="114.4" y="75.7">H_D#_28</text>
<text x="114.4" y="77.3">H_D#_29</text>
<text x="143.5" y="75.7">H_A#_32</text>
<text x="143.5" y="77.3">H_A#_33</text>
<text x="143.5" y="72.5">H_A#_30</text>
<text x="143.5" y="74.1">H_A#_31</text>
<text x="114.4" y="78.9">H_D#_30</text>
<text x="114.4" y="80.5">H_D#_31</text>
<text x="114.4" y="82.1">H_D#_32</text>
<text x="114.4" y="83.7">H_D#_33</text>
<text x="143.5" y="78.9">H_A#_34</text>
<text x="143.5" y="80.5">H_A#_35</text>
<text x="143.9" y="83.7">H_ADS#</text>
<text x="114.4" y="85.3">H_D#_34</text>
<text x="114.4" y="86.9">H_D#_35</text>
<text x="114.4" y="88.5">H_D#_36</text>
<text x="140.4" y="85.3">H_ADSTB#_0</text>
<text x="140.4" y="86.9">H_ADSTB#_1</text>
<text x="143.8" y="88.5">H_BNR#</text>
<text x="114.4" y="94.9">H_D#_40</text>
<text x="114.4" y="90.1">H_D#_37</text>
<text x="114.4" y="91.8">H_D#_38</text>
<text x="114.4" y="93.3">H_D#_39</text>
<text x="141.9" y="93.3">H_DEFER#</text>
<text x="142.8" y="91.8">H_BREQ#</text>
<text x="143" y="94.9">H_DBSY#</text>
<text x="143.5" y="90.1">H_BPRI#</text>
<text x="114.4" y="96.5">H_D#_41</text>
<text x="114.4" y="98.1">H_D#_42</text>
<text x="114.4" y="99.8">H_D#_43</text>
<text x="114.4" y="101.3">H_D#_44</text>
<text x="141.5" y="98.1">HPLL_CLK#</text>
<text x="142.3" y="96.5">HPLL_CLK</text>
<text x="142.4" y="99.8">H_DPWR#</text>
<text x="142.8" y="101.3">H_DRDY#</text>
<text x="114.4" y="102.9">H_D#_45</text>
<text x="114.4" y="104.5">H_D#_46</text>
<text x="114.4" y="106.1">H_D#_47</text>
<text x="114.4" y="107.8">H_D#_48</text>
<text x="143" y="106.1">H_LOCK#</text>
<text x="143" y="107.8">H_TRDY#</text>
<text x="143.3" y="104.5">H_HITM#</text>
<text x="144.6" y="102.9">H_HIT#</text>
<text x="114.4" y="110.9">H_D#_50</text>
<text x="114.4" y="109.3">H_D#_49</text>
<text x="114.4" y="112.5">H_D#_51</text>
<text x="114.4" y="114.1">H_D#_52</text>
<text x="114.4" y="115.8">H_D#_53</text>
<text x="114.4" y="117.3">H_D#_54</text>
<text x="114.4" y="118.9">H_D#_55</text>
<text x="141.8" y="115.8">H_DINV#_0</text>
<text x="141.8" y="117.3">H_DINV#_1</text>
<text x="141.8" y="118.9">H_DINV#_2</text>
<text x="114.4" y="120.5">H_D#_56</text>
<text x="114.4" y="122.1">H_D#_57</text>
<text x="114.4" y="123.8">H_D#_58</text>
<text x="114.4" y="125.3">H_D#_59</text>
<text x="140.3" y="123.8">H_DSTBN#_0</text>
<text x="140.3" y="125.3">H_DSTBN#_1</text>
<text x="141.8" y="120.5">H_DINV#_3</text>
<text x="114.4" y="126.9">H_D#_60</text>
<text x="114.4" y="128.5">H_D#_61</text>
<text x="114.4" y="130.1">H_D#_62</text>
<text x="114.4" y="131.8">H_D#_63</text>
<text x="140.3" y="126.9">H_DSTBN#_2</text>
<text x="140.3" y="128.5">H_DSTBN#_3</text>
<text x="140.4" y="131.8">H_DSTBP#_0</text>
<text x="114.4" y="136.5">H_SWING</text>
<text x="140.4" y="133.3">H_DSTBP#_1</text>
<text x="140.4" y="134.9">H_DSTBP#_2</text>
<text x="140.4" y="136.5">H_DSTBP#_3</text>
<text x="114.4" y="141.3">H_SCOMP</text>
<text x="114.4" y="138.1">H_RCOMP</text>
<text x="114.4" y="142.9">H_SCOMP#</text>
<text x="142.2" y="142.9">H_REQ#_2</text>
<text x="142.2" y="139.8">H_REQ#_0</text>
<text x="142.2" y="141.3">H_REQ#_1</text>
<text x="114.4" y="146.1">H_CPURST#</text>
<text x="114.4" y="147.8">H_CPUSLP#</text>
<text x="142.2" y="144.5">H_REQ#_3</text>
<text x="142.2" y="146.1">H_REQ#_4</text>
<text x="143.3" y="149.3">H_RS#_0</text>
<text x="114.4" y="154.1">H_AVREF</text>
<text x="114.4" y="155.8">H_DVREF</text>
<text x="143.3" y="150.9">H_RS#_1</text>
<text x="143.3" y="152.5">H_RS#_2</text>
</g>
<g font-size="1.1">
<text x="23.7" y="7.4">1</text>
<text x="55.3" y="7.4">2</text>
<text x="87" y="7.4">3</text>
<text x="118.5" y="7.4">4</text>
<text x="150.2" y="7.4">5</text>
<text x="181.7" y="7.4">6</text>
<text x="213.4" y="7.4">7</text>
<text x="244.9" y="7.4">8</text>
<text x="6.8" y="32.4">A</text>
<text x="261.2" y="32.4">A</text>
<text x="6.8" y="79.6">B</text>
<text x="261.2" y="79.6">B</text>
<text x="6.8" y="126.8">C</text>
<text x="261.2" y="126.8">C</text>
<text x="6.8" y="174">D</text>
<text x="261.2" y="174">D</text>
<text x="23.7" y="197.8">1</text>
<text x="55.3" y="197.8">2</text>
<text x="87" y="197.8">3</text>
<text x="118.5" y="197.8">4</text>
<text x="150.2" y="197.8">5</text>
<text x="181.7" y="197.8">6</text>
<text x="213.4" y="197.8">7</text>
<text x="244.9" y="197.8">8</text>
</g>
</svg>
